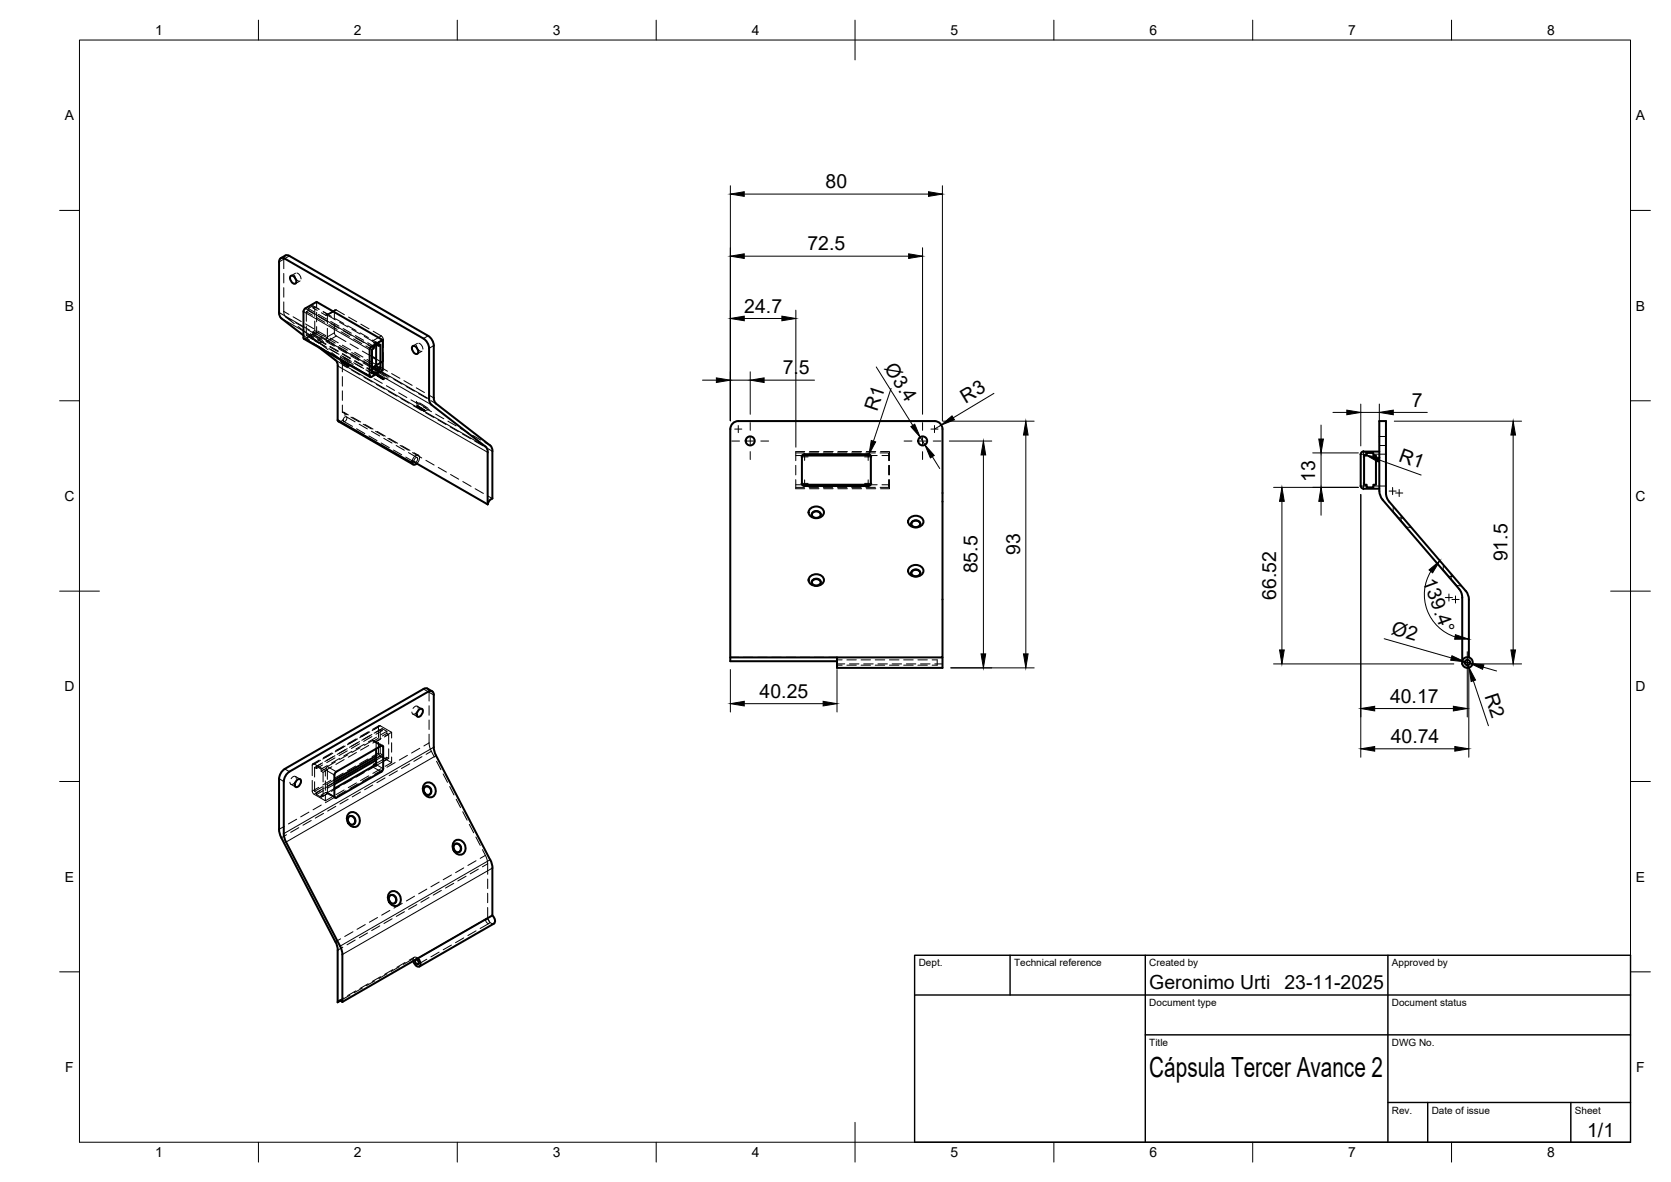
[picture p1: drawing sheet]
<svg xmlns="http://www.w3.org/2000/svg" width="420mm" height="297mm" viewBox="0 0 420 297" stroke-linecap="round" stroke-linejoin="round" font-family="sans-serif">
<!-- layer: Visible -->
<g fill="none" stroke="#000" stroke-width=".51">
<path d="M70.7 80l-.4-.6-.1-.9v-12.7a.86 .86 0 0 1 .4-.9 .86 .86 0 0 1 1 .1l34.9 20.1M70.7 80l5.6 4.3M71.8 64.2l-1.2 .7M71.8 64.2l.4-.1 .6 .2 35.2 20.4 .9 1.2 .2 1v13.1M73.1 69.3a1.32 1.32 0 0 1 1.2 2 1.32 1.32 0 0 1-1.2-2zM80.3 87.4l4.1 3.1 .5 1v14.1M85.8 90.8l1.9 1.2zM86.6 91.3l.3 .1M93.2 87.2l3-1.7v7.6l-3 1.7-.3-.4v-6.5zM93.5 92.2l.1 .1M93.5 89.6l1.1 .6M93.5 93.3l.5 .3"/>
<path d="M93.5 92.5l1.7 .9M94 87l1.2-.7v.6l.5-.3v6l-.5 .3v.5l-1.2 .7v-.5l-.5 .2v-6l.5-.2zM94 92.2h-.4M94 92.2l.5-.3 1.2 .7M94 92.2l1.2 .7M94.6 86.7v5M94.6 94.1l1.8 1.2zM94.6 91.7l-.1 .2M94.7 86.6l.5 .3M95.4 94.6l.3 .1M96.2 85.5l-16.6-9.6-2.8 1.6-.5 .6v6.8l.1 .3 16.7 9.5M103.8 87a1.32 1.32 0 0 1 1.1 1.9 1.32 1.32 0 0 1-1.1-1.9z"/>
<path d="M106.5 85.1l1 1 .4 1.4v12.8M109.1 100l.1 .8 .4 .6M84.9 105.6l18.8 10.8M84.9 105.6l.2 .3 18.8 10.8M103.7 116.4v-.6l18.9 11M103.7 116.4l.4 .4 .7-.3M104.9 102l1.9 1.3zM105.7 102.5l.3 .2M107.9 100.2l.2 .9 .4 .6M108.5 101.7l13.8 10.8 .3 1.2v13.1M109.6 101.4l13.6 10.5M123.3 111.9a1.68 1.68 0 0 1 .5 1.5v11.9l-.7 .5-.5 .9"/>
<path d="M201.6 114.8v6.7M201.6 114.8a.67 .67 0 0 1 .7-.7h16a.67 .67 0 0 1 .7 .7M201.7 114.5h17.2M219 114.8v6.7M343.6 113.8h1.7v.7h.7v7.3h-.7v.7h-1.7v-.7h-.6v-7.3h.6zM346.8 113.5h-4a.67 .67 0 0 0-.6 .6l-.1 8 .3 .5 .4 .2M201.7 121.8h17.2M203.6 128a2.08 2.08 0 0 1 3.6 .8 2.01 2.01 0 0 1-2 1.4 2.01 2.01 0 0 1-1.9-1.4zM204.1 129.3a1.19 1.19 0 0 1 1.1-.8 1.19 1.19 0 0 1 1.2 .8M204.4 128.7a1.1 1.1 0 0 1 1.3-.2 1.1 1.1 0 0 1 .6 1.1 1.12 1.12 0 0 1-1.3 .5 1.12 1.12 0 0 1-.8-1.2zM219 121.5a.67 .67 0 0 1-.7 .6h-16a.67 .67 0 0 1-.7-.6M228.6 130.3a2.08 2.08 0 0 1 3.6 .8 2.01 2.01 0 0 1-1.9 1.5 2.01 2.01 0 0 1-2-1.5z"/>
<path d="M229.1 131.6a1.19 1.19 0 0 1 1.2-.8 1.19 1.19 0 0 1 1.1 .8M229.5 131a1.1 1.1 0 0 1 1.2-.2 1.1 1.1 0 0 1 .6 1.1 1.12 1.12 0 0 1-1.3 .6 1.12 1.12 0 0 1-.8-1.2zM342.8 122.8h4M346.8 123.4v-17.6h1.7v18.1l.3 1.4 .5 .8 19.2 22.4 .5 .8 .3 1.3M346.8 123.4l.3 1.4 .5 .7M347.6 125.6l19.3 22.4 .5 .8 .3 1.4v16.6a1.35 1.35 0 0 0 2.2 .7 1.35 1.35 0 0 0-.6-2.3M203.6 145a2.08 2.08 0 0 1 3.6 .8 2.01 2.01 0 0 1-2 1.4 2.01 2.01 0 0 1-1.9-1.4zM204.1 146.3a1.19 1.19 0 0 1 1.1-.8 1.19 1.19 0 0 1 1.2 .8M204.4 145.7a1.1 1.1 0 0 1 1.3-.2 1.1 1.1 0 0 1 .6 1.1 1.12 1.12 0 0 1-1.3 .5 1.12 1.12 0 0 1-.8-1.2zM228.6 142.7a2.08 2.08 0 0 1 3.6 .7 2.01 2.01 0 0 1-1.9 1.5 2.01 2.01 0 0 1-2-1.5zM229.1 144a1.19 1.19 0 0 1 1.2-.8 1.19 1.19 0 0 1 1.1 .8M229.5 143.3a1.1 1.1 0 0 1 1.2-.1 1.1 1.1 0 0 1 .6 1.1 1.12 1.12 0 0 1-1.3 .5 1.12 1.12 0 0 1-.8-1.2z"/>
<path d="M369.3 150.7v14.5M105.2 178.5l.4-.3 .5-.1a1.32 1.32 0 0 1-1.1 2 1.14 1.14 0 0 1 .2-1.6zM106.5 173.2l-35.3 20.3-.8 1.3-.2 .9v12.7M106.5 173.1l.8-.1 1.3 .7M183.6 165.2h53.4v-57.4a2 2 0 0 0-2-2h-49.4a2 2 0 0 0-2 2v58.4h26.9M210.5 165.2v2.6h26.5v-2.6M369.3 165.2a1.34 1.34 0 0 0-1.6 1M74.6 196.1l.3-.2 .6-.1a1.32 1.32 0 0 1-1.2 2 1.14 1.14 0 0 1 .3-1.7zM84.1 194.8v5.4M84.1 194.7l.5-.8 11.3-6.5h.4v5.7l-.2 .7-11.5 6.7-.4-.1-.1-.2M93.6 192.7l-9.5 5.5M94 192.2l.5 .2"/>
<path d="M94 192.2l-.4 .5M94.6 190.5l-10.5 6M94.6 191l-10.5 6.1M94.6 190l-10.5 6M94.6 188.2v3.9M94.6 191.9l-.6 .3M94.6 192.1l-.1 .3M106.7 197.1a1.89 1.89 0 0 1 2.4 .1 1.89 1.89 0 0 1 .3 2.4 1.55 1.55 0 0 1-1.5 .8 1.55 1.55 0 0 1-1.3-1.1 2.05 2.05 0 0 1 .1-2.2zM106.8 197.9a1.07 1.07 0 0 1 1.6 .4 1.07 1.07 0 0 1-.7 1.5 1.24 1.24 0 0 1-.9-1.9zM107 197.6a1.17 1.17 0 0 1 1.3 .8 1.17 1.17 0 0 1-.4 1.3M109.6 189.9l-.5-2.1v-13.2a.86 .86 0 0 0-.4-.9 .86 .86 0 0 0-1 .1l-34.9 20.1-.7 .7-.5 .8-.2 1v13.1l.2 1.2 13.9 27.1M109.6 189.9l13.6 26.2"/>
<path d="M70.2 208.4l.5 2.1 14 27 .2 1.3v13.1M87.6 204.5a1.89 1.89 0 0 1 2.4 .2 1.89 1.89 0 0 1 .3 2.3 1.55 1.55 0 0 1-1.5 .8 1.55 1.55 0 0 1-1.3-1.1 2.05 2.05 0 0 1 .1-2.2zM87.7 205.3a1.07 1.07 0 0 1 1.6 .4 1.07 1.07 0 0 1-.7 1.5 1.24 1.24 0 0 1-.9-1.9zM87.9 205.1a1.17 1.17 0 0 1 1.3 .7 1.17 1.17 0 0 1-.4 1.4M114.2 211.5a1.89 1.89 0 0 1 2.4 .2 1.89 1.89 0 0 1 .3 2.3 1.55 1.55 0 0 1-1.5 .8 1.55 1.55 0 0 1-1.3-1.1 2.05 2.05 0 0 1 .1-2.2zM114.3 212.3a1.07 1.07 0 0 1 1.5 .4 1.07 1.07 0 0 1-.6 1.5 1.24 1.24 0 0 1-.9-1.9zM114.5 212a1.17 1.17 0 0 1 1.3 .7 1.17 1.17 0 0 1-.4 1.4M123.3 216l.5 2.1v11.9l-37.7 21.8v-11.9M85.5 237.8l.6 2.1M97.9 224.4a1.89 1.89 0 0 1 2.4 .1 1.89 1.89 0 0 1 .3 2.4 1.55 1.55 0 0 1-1.5 .8 1.55 1.55 0 0 1-1.3-1.1 2.05 2.05 0 0 1 .1-2.2zM98 225.2a1.07 1.07 0 0 1 1.6 .4 1.07 1.07 0 0 1-.7 1.5 1.24 1.24 0 0 1-.9-1.9zM98.3 225a1.17 1.17 0 0 1 1.2 .7 1.17 1.17 0 0 1-.4 1.3"/>
<path d="M123.8 230.1a1.46 1.46 0 0 1 .4 2l-18.7 10.8M85.6 251.5l-.7 .4M86.1 251.8l-.7-.3-.5 .4M104.6 241.1l.4 .2a.69 .69 0 0 1 .1 1 .8 .8 0 0 1-.7-1.1M105.1 240.8l.6 .9a.75 .75 0 0 1-.2 1.2 .75 .75 0 0 1-1.1-.4l-.5-1"/>
<circle cx="188.6" cy="110.8" r="1.13"/>
<circle cx="232" cy="110.8" r="1.13"/>
<circle cx="369" cy="166.5" r=".67"/>
</g>
<!-- layer: Hidden -->
<g fill="none" stroke="#000" stroke-width=".25">
<path d="M71.4 75.9v2.7l.2 .7 2.4 2M71.4 68.7v2.4M71.4 72.3v2.4M71.8 64.2l-.4 .7v2.6M74.1 69.2v.2a1.58 1.58 0 0 0 1 1.2M74.3 68.7l-1.2 .6M74.7 68.6a1.65 1.65 0 0 1 1 1.5M75.5 70.6l-1.2 .7M77 78.3v2.4M77.5 78l-.5 .3 1.6 .9M77.5 78l1.5 .9M77.5 77.5v.5"/>
<path d="M78.7 76.8l-1.2 .7 1.5 .9M78.7 76.8l1.5 .9M78.7 76.8v.6M79.6 79.8l2.1 1.2M79.6 75.9v1.4M79.6 78.5v2.4M79.8 78l-1.1-.6 .4-.3v2.4M80.1 79.5l2 1.2M80.1 79l2 1.2M80.8 78.6l1.1 .6M81.3 78.3l2 1.2M81.9 79.2l.5-.2-.1 .2z"/>
<path d="M82.3 79.2v2.1M82.3 79.2l2 1.2M84.2 77.9l-2.2 1.3M86.6 79.1l-2.4-1.2-.1 .3v2.1M87.6 79.7l2.1 1.2M75 82l1.8 1.5M76.3 84.3l1.5 1.2M77 84.3l.5-.2v.5l1.5 .9M77 81.9v2.4l1.6 .9M77.5 84.1l1.3 .7M77.8 84.3l1.9 1.4M78.1 83.8l.2 1.2"/>
<path d="M78.4 84l2.1 1.5M78.4 85.2l-.1-.2 1.1 .6M78.5 85l1.3 .9M78.7 83.9v-.5l1.1 .6M78.7 83.9l2.2 1.3M78.7 83.9l-1.2 .7M78.8 86.2l1.5 1.2M78.8 85.1l1.3 .8M78.9 84.2l2.2 1.4M79 85.6l1.2 .6-.2-.1M79.1 80.7v2.4M79.1 83.1l1.1 .6"/>
<path d="M79.1 83.1l-.4 .3M79.6 83.5l-3.2 1.7M79.6 85.8l2.1 1.2M79.6 82.1v1.4M79.6 83.5l1.6 .9M79.8 85.4l2.1 1.2M80.1 86.1l2 1.2M80.6 86.4l1.9 1.5M80.8 84.6l1.1 .6M81.3 84.3l1.1 .6M81.4 85.9l-1.2 .3M82 85.8l2.1 1.2"/>
<path d="M82.3 85l2 1.2M82.3 82.5l.1 2.4-.5 .3 .3 .5 2.1 1.2M82.7 87.6l2.5 1.5M82.7 81.6l2.1 1.2M82.9 87.2l2.1 1.2M83.2 81.3l2 1.2M83.2 80.8l2 1.2M83.4 88.6l2.5 2.1 .2 .6v2.2M84.1 81.5v2.1l.1 .5 2.8 1.7M84.3 80.1l2.1 1.2M85.1 87.6l2 1.2M85.3 87.5l2.1 1.2"/>
<path d="M85.3 86.8l2.1 1.2M85.4 81l2.1 1.2M85.6 89.6l.2 1.2M85.8 89.4l2.1 1.2M85.8 83.4l2.1 1.2M85.9 89.8l2.1 1.4M86 89l2.1 1.2M86.1 94.6v2.4M86.1 98.2v2.4M86.3 89.6l2 1.2M86.3 83.1l2 1.2M86.3 82.6l2 1.1"/>
<path d="M86.3 90.9l-.5-.2 .8 .6M86.4 90l2.2 1.4M86.9 91.4l.8 .5-.4-.3M87.4 81.9l2.1 1.2M88 86.4l2.1 1.2M88.2 89.4l2 1.2M88.4 89.3l2.1 1.2M88.4 88.6l2.1 1.2M88.5 82.7l2.1 1.2M88.8 91.7l-1.1 .3M88.9 91.2l2.1 1.1M88.9 85.2l2.1 1.1"/>
<path d="M89.1 90.7l2.1 1.2M89.4 91.4l2 1.2M89.4 84.9l2 1.2M89.4 84.3l2 1.2M90.6 83.7l2 1.1M90.7 81.5l2.1 1.1M91.1 88.2l2.4 1.4M91.3 91.2l2.2 1.3M91.5 91l2 1.2M91.5 90.4l2.1 1.2M91.6 84.5l2 1.2 .4 .5 .5-.3 .1 .8M92 92.9l2 1.2"/>
<path d="M92 86.9l1.5 .9M92.2 92.5l1.3 .8M92.5 86.7l1.5 .9M92.5 86.1l1.5 .9M93.6 85.5l1.6 .8M93.8 83.2l2.4 1.5 .2 .5v2.2M94 86.2l.7 .4M94.4 92.9l.1 1.2M94.5 85.9l1.2 .7M94.6 93.1l2.2 1.4M94.6 92.1l1.6 1M95.1 94.2l-.5-.2 .8 .6"/>
<path d="M95.2 93.3l2.2 1.4M95.7 94.7l.8 .5-.4-.3M96.2 91l-2.2 1.3M96.4 88.6l-.2 2.4h-.3l-1.3-.8M97.6 95l-1.1 .3M104.7 86.8l.1 .3a1.58 1.58 0 0 0 1 1.2M105 86.3l-1.2 .7M105.3 86.3a1.65 1.65 0 0 1 1 1.4M106.1 88.3l-1.2 .6M86.1 103.6a.61 .61 0 0 1 .6 .8M86.1 103.6l1.1 .6M86.1 101.8v1.8"/>
<path d="M86.3 105.5l-.7 .5-.4-.1M86.4 105.9l2.2 1.3M86.5 103.6l1.1 .7M86.6 104.9l.2-.2a.58 .58 0 0 1 .5 .6 .58 .58 0 0 1-.6 .6 .4 .4 0 0 1-.5-.2 .4 .4 0 0 1 .2-.6zM87.1 104.7l2.2 1.3M88.2 104.8l2.1 1.2M88.6 104.9l2.1 1.2M89.6 107.7l2.1 1.3M90.3 106.6l2.1 1.2M91.3 106.6l2.1 1.2M91.7 106.6l2.1 1.2M92.8 109.5l2 1.2"/>
<path d="M93.4 108.4l2.1 1.2M94.4 108.4l2.1 1.2M94.8 108.4l2.1 1.2M95.8 111.3l2.1 1.2M96.5 110.2l2.1 1.1M97.5 110.2l2.1 1.1M97.9 110.2l2.1 1.2M98.9 113.1l2.1 1.2M99.6 112l2.1 1.1M100.6 111.9l2.1 1.2M101 112l2.1 1.2M102 114.9l2.2 1.2"/>
<path d="M102.7 113.7l2.2 1.3M103.7 115.8a1.45 1.45 0 0 1 1.6-1.4 1.54 1.54 0 0 1-.5 2.1M103.7 113.7l2.3 1.4M104.1 113.8l1.1 .6M104.4 115.2l.3-.2a.62 .62 0 0 1 .3 .7 .62 .62 0 0 1-.6 .5l-.3-.3zM104.7 100.8l.2 1.3M104.9 101.1l2.2 1.4M105.4 102.2l-.5-.3 .8 .6M105.5 101.2l2.2 1.5M106 102.7l.8 .5-.4-.4M106.8 103.2v.1M107.1 115.7l2.1 1.2"/>
<path d="M107.9 102.9l-1.1 .3M110.2 117.5l2 1.1M113.3 119.2l2 1.2M200.1 117v2.3M200.1 114.5h1.6M200.1 113.8h2.1M202.3 113.5h-2.2v2.3M203.4 113.8h2.4M203.5 113.5h2.4M207 113.8h2.4M207.1 113.5h2.4M210.6 113.8h2.4"/>
<path d="M210.7 113.5h2.4M214.1 113.8h2.4M214.2 113.5h2.4M217.7 113.8h2.4M217.8 113.5h2.4M218.9 114.5h1.7M221.3 113.8h2.1v.7M221.4 113.5h2.2v2.3M221.8 114.5h1.6M223.4 114.5v1.3M223.4 117v2.3M223.6 117v2.3"/>
<path d="M345.3 114.1h3.2M346.8 112h1.7M346.8 109.7h1.7M116.4 121l2 1.2M119.5 122.8l2 1.2M122.6 124.6l1.2 .7M200.1 120.5v2.3h2.2M200.1 121.8h1.6M200.1 122.5h2.1M203.4 122.5h2.4M203.5 122.8h2.4M204.1 129.3a1.16 1.16 0 0 0 1.1 1 1.16 1.16 0 0 0 1.2-1"/>
<path d="M207 122.5h2.4M207.1 122.8h2.4M210.6 122.5h2.4M210.7 122.8h2.4M214.1 122.5h2.4M214.2 122.8h2.4M217.7 122.5h2.4M217.8 122.8h2.4M218.9 121.8h1.7M221.8 121.8h1.6v.7h-2.1M223.4 120.5v1.3M223.6 120.5v2.3h-2.2"/>
<path d="M229.1 131.6a1.15 1.15 0 0 0 1.1 1 1.15 1.15 0 0 0 1.2-1M345.3 122.1h3.2M350.3 128.4l1.4 1.7M350.3 128.4l-.1 .1M350.4 127.3l-.1 1.1M352.3 130.8l1.4 1.7M352.3 130.8h-.2M352.3 129.6v1.2M352.9 130.2h-1.3M354.9 132.6h-1.3M204.1 146.3v.1M204.1 146.4a1.16 1.16 0 0 0 1.1 .8 1.16 1.16 0 0 0 1.2-.8"/>
<path d="M206.4 146.3v.1M229.1 144a1.16 1.16 0 0 0 1.1 .9 1.16 1.16 0 0 0 1.2-.9M229.1 144v.1M231.4 144v.1M362.9 143.1l1.4 1.7M362.9 143.1l-.1 .1M362.9 142v1.1M364.2 144.9h1.3M364.8 145.4l1.5 1.8M364.8 145.4l-.1 .1M364.9 144.3l-.1 1.1M366.2 147.2h1.3"/>
<path d="M103.8 179.4l1.2 .7M104.9 178.9a.65 .65 0 0 1-.7 .6 .65 .65 0 0 1-.6-.6M104.9 177.5l1.2 .7M105.2 178a.61 .61 0 0 0-.6-.6 .61 .61 0 0 0-.7 .5l-.1 .1M107.5 173l.4 .7v2.5M107.9 177.4v2.3M183.6 165.2h2.1M186.9 165.2h2.4M190.5 165.2h2.4M194.1 165.2h2.3M197.6 165.2h2.4M201.2 165.2h2.4"/>
<path d="M204.8 165.2h2.4M208.4 165.2h2.1M210.5 165.2h.1M210.5 166.8h1.9M210.5 167.2h1.3M210.5 165.8h1.3M212.9 167.2h2.4M212.9 165.8h2.4M213.6 166.8h2.4M216.5 167.2h2.4M216.5 165.8h2.4M217.2 166.8h2.4"/>
<path d="M220.1 167.2h2.4M220.1 165.8h2.4M220.7 166.8h2.4M223.6 167.2h2.4M223.6 165.8h2.4M224.3 166.8h2.4M227.2 167.2h2.4M227.2 165.8h2.4M227.9 166.8h2.4M230.8 167.2h2.4M230.8 165.8h2.4M231.5 166.8h2.3"/>
<path d="M234.4 165.8h1.2v1.4h-1.2M235 166.8h2M73.1 197.1l1.2 .7M74.2 196.5v.1a.65 .65 0 0 1-.6 .5 .65 .65 0 0 1-.7-.4v-.1M74.3 195.1l1.2 .7M74.5 195.7a.61 .61 0 0 0-.5-.7 .61 .61 0 0 0-.7 .5l-.1 .2M78.5 196.1v2.7l.2 .5 3.1 1.9M79.1 196.5v2.4l.5 .2v.6l1.2 .6v-.5l.4 .3v-2.4M79.6 192.6l1.2 .7v.5l.4 .3v2.4M79.6 192.6v.5l-.5-.2v2.4M80.3 191l-1.6 .9M80.6 192l-1.5 .9"/>
<path d="M81.1 197.7l-2 1.2M81.1 192.2l-1.5 .9M81.1 191.7l-1.5 .9M81.3 198.1l-1.7 1M81.3 198.7l-1.7 1M81.8 193.6l-3.1-1.7-.2 .4v2.6M81.8 193.6v1.4M81.8 196.2v2.4M81.8 199.8v1.4M81.9 193.2l-1.1 .6M81.9 199.1l-1.1 .7M82 199.2l2.2 1.3"/>
<path d="M82.3 199.5l-1.5 .8M82.3 192.4l-1.5 .9M82.3 199.2l.1 .2M82.3 199.2l-.4-.1 .5 .3M82.3 197v2.2M82.4 193.4l-1.2 .7M82.4 199.4l-1.2 .7M83.4 189.2l-2.1 1.2M83.4 192.7l-1.6 .9M83.7 190.2l-2 1.2M84.1 198.2l-1.8 1M84.1 196.5l-1.8 1"/>
<path d="M84.1 197.1l-1.8 1M84.1 196l-2 1.1M84.2 189.9l-2.1 1.2M84.2 190.5l-2.1 1.2M84.3 191.5l-2 1.1-.4 .6 .5 .2-.1 2.5M85.4 197.7l-2.1 1.2M85.4 190.6l-2.1 1.2M86.5 187.5l-2.1 1.1M86.5 190.9l-2 1.2M86.5 198.5l-2 1.2M87.3 188.1l-2.5 1.5M87.3 188.7l-2.1 1.2"/>
<path d="M87.5 189.7l-2.1 1.2M88.5 195.9l-2.1 1.2M88.5 188.8l-2.1 1.2M89.6 185.7l-2.1 1.2M89.6 189.1l-2 1.2M89.6 196.8l-2 1.1M89.9 186.6l-2 1.2M90.4 186.4l-2.1 1.1M90.4 186.9l-2.1 1.2M90.6 187.9l-2.1 1.2M91.6 194.1l-2.1 1.2M91.6 187l-2.1 1.2"/>
<path d="M92.6 183.9l-2 1.2M92.7 187.3l-2 1.2M92.7 195l-2 1.2M93 184.9l-2 1.1M93.5 184.6l-2.1 1.2M93.5 185.1l-2.1 1.2M94 186.1l2.2 1.3M94.5 186.4l.1 1.8M94.5 186.4l-.8-.3-2.1 1.2M94.7 192.3l-2.1 1.2M94.7 185.3l-2.1 1.1M95.1 185.5l-1.1 .7"/>
<path d="M95.2 186.5v2.8l.2 .5 3.1 1.9M95.3 182.4l-1.6 .9M95.6 189.4l.5 .2v.6l-1.5 .8M95.6 187v2.4l-1 .6M95.6 183.4v2.4M95.6 185.8l-1.1 .6M95.6 191.8l-1.1 .6M95.8 185.6l-2.1 1.1M95.8 193.2l-2.1 1.2M96.1 183.6l-.5-.2-1.5 .9M96.1 189.6l-1.5 .9M96.1 183.6l-1.6 .9"/>
<path d="M96.1 183.1v.5M96.1 190.2l1.2 .6M97.3 190.8v-.5l-2.7 1.6M97.3 183.8l-1.2-.7-1.6 .9M97.3 190.8l-1.6 .9M97.3 190.3l.4 .3M97.3 183.8l-1.6 .9M97.3 183.8v.5M97.7 184.6l-.4-.3-1.1 .6M97.7 184.6l-1.1 .6M97.7 184.6v2.4M97.7 188.2v2.4"/>
<path d="M97.7 190.6l-1.1 .6M98.5 184l-2.9-1.6h-.3l-.1 2.9M98.5 184v1.5M98.5 186.7v2.3M98.5 190.2v1.5M98.5 184l-1.7 1M98.5 191.7l-1.7 .9M107.1 197.6a1.14 1.14 0 0 0-.5 1.4 1.14 1.14 0 0 0 1.3 .7M107.9 184.5l.1 3 1.2 2.8M107.9 180.9v2.4M107.9 199.7v.1M109.8 191.3l1.1 2.1"/>
<path d="M111.4 194.5l1.1 2.1M113.1 197.7l1.1 2.1M83.4 200.3l-1.6 .9M87.9 205.1a1.15 1.15 0 0 0-.4 1.4 1.15 1.15 0 0 0 1.3 .7M114.5 212.1a1.14 1.14 0 0 0-.4 1.4 1.14 1.14 0 0 0 1.3 .6M114.7 200.8l1.1 2.1M116.4 204l1.1 2.1M118 207.2l1.1 2.1M119.7 210.3l1.1 2.2M121.3 213.5l1.2 2.7 .1 3.5M98.2 225a1.14 1.14 0 0 0-.4 1.4 1.14 1.14 0 0 0 1.3 .6v.1M98.3 224.9l-.1 .1"/>
<path d="M110.4 239.3l-2 1.2M111.2 237.3l-6.7 3.9M113.5 237.5l-2.1 1.2M116.6 235.7l-2.1 1.2M117.4 233.7l-6.6 3.8M119.7 233.9l-2.1 1.2M120.5 231.9l-3.5 2.1M122.2 231a.64 .64 0 0 1 .7 .3 .64 .64 0 0 1-.2 .8l-.5-.6zM122.3 230.9l-2.2 1.3M122.6 228.1v2.6a1.54 1.54 0 0 0 1.6 1.4M122.6 220.9v2.4M122.6 224.5v2.4"/>
<path d="M122.6 230.7l-1.1 .6M122.9 232.1l-2.2 1.2M86.4 250.8l-1.2 .7M88 250.1l-2.4 1.4M89.5 249l-2.1 1.2M91.1 248.3l-2.1 1.2M92.6 247.2l-2.1 1.2M94.2 246.5l-2.1 1.2M95.7 245.5l-2.1 1.1M97.3 244.7l-2.1 1.2M98.8 243.7l-2.1 1.2M100.4 242.9l-2.1 1.2"/>
<path d="M101.9 241.9l-2.1 1.2M103.9 240.9l-2.5 1.4M104.1 240.6l-1.2 .7M104.6 241.1l-.2 .1M105 240.8l-1.1 .7v-.6M105.1 240.8a.64 .64 0 0 0-.7-.3 .64 .64 0 0 0-.5 .4M107.3 241.1l-2.2 1.2"/>
</g>
<!-- layer: Hidden Narrow -->
<g fill="none" stroke="#000" stroke-width=".25">
<path d="M71.4 65.1l-1.2 .7M71.4 78.3l1.3 .7M71.9 79.7l1.3 .8M73.7 79.6l2.1 1.2M84.6 77.9l-2.3 1.3 1.8-1M74.3 81.1l2 1.2M76.3 82.1l1.5 .8M76.3 83.2l2.6 1.5M76.8 85.1l1.6 .9M76.8 81.4l2.1 1.2M77.4 82.9l2 1.1M78.8 83.5l2.1 1.2"/>
<path d="M79.4 86.6l2.1 1.2M79.9 83.2l2.1 1.2M79.9 85.3l2.1 1.2M80.5 84.6l2 1.2M81.9 85.3l2.1 1.2M82.5 88.4l2.1 1.2M83 85l2 1.2M83 87l2.1 1.2M83.5 86.4l2.1 1.2M84.1 83.6l-1.8 1.1M84.6 84.4l-2.3 1.3M85 87.1l2.1 1.2"/>
<path d="M85.5 90.2l1.3 .8M85.6 90.2l2.1 1.2M86.1 86.7l2 1.2M86.1 91.7l1.3 .7M86.1 88.8l2.1 1.2M86.7 88.2l2 1.2M87.9 91.6l2 1.2M88.1 88.9l2.1 1.2M88.4 93l2.1 1.2M88.7 92l2.1 1.2M89.2 88.5l2 1.2M89.2 90.6l2 1.2"/>
<path d="M89.7 90l2.1 1.2M91 93.4l2 1.1M91.2 90.7l2.1 1.1M91.5 94.8l2.1 1.2M91.8 93.8l1.6 .9M92.3 90.3l2 1.2M92.3 92.4l2.6 1.5M92.8 91.8l2.1 1.1M94 95.2l2.1 1.1M94.3 92.4l1.5 .9M94.6 96.6l2.1 1.2M95.4 92.1l2 1.2"/>
<path d="M95.9 84.4l-2.3 1.3M95.9 93.5l2.1 1.2M96.4 90.7l-1.8 1 1.3-.7M96.4 85.2l-1.8 1.1M97.2 96.9l2 1.2M97.7 98.4l2.1 1.2M98.5 93.9l2 1.2M99 95.3l2.1 1.2M100.2 98.7l2.1 1.2M101.6 95.7l2 1.1M102.1 97.1l2.1 1.2M104.7 97.5l2 1.1"/>
<path d="M105.2 98.9l2.1 1.2M107.8 99.2l1.3 .8M100.8 100.1l2.1 1.2M103.3 100.5l2.1 1.2M103.9 101.9l2.1 1.2M106.4 102.3l2.1 1.2M107 103.7l2.1 1.2M108.3 100.7l1.3 .7M109.5 104.1l2.1 1.1M110.1 105.5l2.1 1.2M112.6 105.8l2.1 1.2M113.2 107.3l2.1 1.2"/>
<path d="M115.7 107.6l2.1 1.2M116.3 109.1l2.1 1.2M118.8 109.4l2.1 1.2M119.4 110.9l2.1 1.1M121.9 111.2l1.3 .7M122.5 112.6l1.3 .8M107.9 174l1.2 .7M80.1 191.3l-1.6 1M80.1 197.9l-1.6 .9M80.6 191.1l-1.6 .9M80.6 198.7l-1.6 .9M82.3 199.2l1.8 1"/>
<path d="M82.3 192.6l2.3 1.3M82.3 193.7l1.8 1.1M83.2 189.5l-2 1.2M83.2 196.1l-2 1.2M83.7 189.3l-2.1 1.2M83.7 196.9l-2.1 1.2M86.3 187.8l-2 1.1M86.3 194.3l-2 1.2M86.8 187.5l-2.1 1.2M86.8 195.1l-2.1 1.2M87 198.7l-2.1 1.2M89.4 192.5l-2 1.2"/>
<path d="M89.9 185.7l-2.5 1.5M89.9 193.3l-2.1 1.2M90.1 197l-2.1 1.1M90.6 199.1l-2 1.2M92.5 184.2l-2.1 1.2M92.5 190.7l-2.1 1.2M93 183.9l-2.1 1.2M93 191.5l-2.1 1.3M93.2 195.2l-2.1 1.2M93.6 186.1l2.3 1.3-1.3-.7M93.7 197.3l-2 1.2M95.2 189.2l-1.6 .9"/>
<path d="M95.6 182.4l-2 1.2M95.6 190l-1.6 1M96.3 193.4l-2.1 1.2M96.8 195.5l-2 1.2M99.4 191.6l-2.1 1.2M99.9 193.7l-2 1.2M102.4 189.8l-2 1.2M103 191.9l-2.1 1.2M105.5 188.1l-2 1.1M106.1 190.1l-2 1.2M107.9 186.7l-1.3 .8M108.5 188.8l-1.4 .8"/>
<path d="M71.5 207.7l-1.3 .7M72.1 209.8l-1.4 .7M74.6 205.9l-2.1 1.2M75.1 208l-2 1.2M77.7 204.1l-2.1 1.2M78.3 206.2l-2.1 1.2M80.8 202.3l-2.1 1.2M81.3 204.4l-2 1.2M83.9 200.5l-2.1 1.2M84.4 202.6l-2 1.2M87.5 200.9l-2 1.1M113.5 219.9l-2.1 1.2"/>
<path d="M116.6 218.1l-2 1.2M119.7 216.3l-2.1 1.2M120.3 218.4l-2.1 1.2M122 215l-1.3 .7M122.6 217.1l-1.3 .7M85.6 235.9l-1.3 .8M86.2 238l-1.3 .8M88.8 234.2l-2.1 1.1M89.3 236.2l-2.1 1.2M91.8 232.4l-2 1.1M92.4 234.5l-2.1 1.2M94.9 230.6l-2 1.2"/>
<path d="M95.5 232.7l-2 1.2M98 228.8l-2 1.2M98.6 230.9l-2.1 1.2M101.1 227l-2 1.2M101.7 229.1l-2.1 1.2M104.2 225.2l-2 1.2M104.8 227.3l-2.1 1.2M107.3 223.4l-2 1.2M107.9 225.5l-2.1 1.2M110.4 221.7l-2 1.1M111 223.8l-2.1 1.1M114.1 222l-2.1 1.2"/>
<path d="M117.2 220.2l-2.1 1.2"/>
</g>
<!-- layer: Visible Narrow -->
<g fill="none" stroke="#000" stroke-width=".25">
<path d="M70.2 78.5l6.1 3.6M70.7 80l5.6 3.2M72.8 64.3l-1.2 .7M76.3 78.3l16.6 9.6M76.8 77.5l16.6 9.6M76.3 84.9l16.6 9.5M84.3 90.5l37.7 21.7M84.9 92l37.7 21.7M94.6 91.7l-1 .6M94.9 93.9l13.6 7.8M95.8 93.3l12.1 7M107.7 84.4l-1.2 .7"/>
<path d="M109.1 86.9l-1.2 .6M106.5 173.2l1.2 .6M70.2 195.7l1.2 .7M71.6 193.2l1.2 .7M93.6 192.7l2.3 1.3M94.6 192.1l1.8 1.1M95.9 187.4l.5 .3M109.1 187.8l-37.7 21.7M109.6 189.9l-37.7 21.7M84.1 200.2l.5 .3M123.2 216.1l-37.7 21.7M123.8 218.2l-37.7 21.7"/>
</g>
<!-- layer: BORDER -->
<g fill="none" stroke="#000" stroke-width=".25">
<path d="M20 10.1h390v276.9h-390zM65 5.1v5M115 5.1v5M165 5.1v5M215 5.1v10M265 5.1v5M315 5.1v5M365 5.1v5M15 52.9h5M410 52.9h5M15 100.7h5M410 100.7h5"/>
<path d="M15 148.6h10M405 148.6h10M15 196.4h5M410 196.4h5M15 244.2h5M410 244.2h5M65 287v5M115 287v5M165 287v5M215 282.1v9.9M265 287v5M315 287v5"/>
<path d="M365 287v5"/>
</g>
<!-- layer: TITLEBLOCK -->
<path d="M230 240.1h180v46.9h-180zM230 250h180M254 240.1v9.9M288 240.1v46.9M349 240.1v46.9M288 260.1h122M349 277.1h61M359 277.1v9.9M395 277.1v9.9" fill="none" stroke="#000" stroke-width=".36"/>
<!-- layer: Smart Centers -->
<g fill="none" stroke="#000" stroke-width=".25">
<path d="M184 110.8h1.9M184.7 107.8h1.8M185.6 106.9v1.8M187.7 110.8h1.8M188.6 106.2v1.9M188.6 109.9v1.8M188.6 113.5v2M191.3 110.8h2M201.4 114.8h1.8M202.3 113.9v1.8M217.4 114.8h1.8M218.3 113.9v1.8"/>
<path d="M227.3 110.8h2M231.1 110.8h1.8M232 106.2v1.9M232 109.9v1.8M232 113.5v2M234.1 107.8h1.8M234.7 110.8h1.9M235 106.9v1.8M341.9 114.2h1.8M342.8 113.3v1.7M201.4 121.5h1.8M202.3 120.6v1.8"/>
<path d="M217.4 121.5h1.8M218.3 120.6v1.8M341.9 122.2h1.8M342.8 121.2v1.8M349.3 123.4h1.7M350.2 122.5v1.8M350.9 123.9h1.8M351.8 123v1.8M363.4 150.2h1.8M364.3 149.3v1.8M365.1 150.7h1.8M366 149.8v1.7"/>
<path d="M368 166.5h1.8M368.9 165.6v1.8"/>
</g>
<!-- layer: FD_Dimensions -->
<g fill="none" stroke="#000" stroke-width=".25">
<path d="M183.6 46.7v59M187.1 48.8h46.4M237 46.7v59M187.1 64.4h41.4M200.1 77.9v34.5M232 62.3v41.8M176.6 95.5h3.5M183.6 95.5h5M187.1 80h9.5M188.6 93.4v10.7M192.1 95.5h12.7M220.3 92.2l9.2 14.7"/>
<path d="M224 97.6l-4.4 13.3M249.9 98.9l-10.2 6.1M219 114.8l-.5-.6-.2 .6M231.4 109.9l1.2 1.9M234.4 114.8l1.9 2.9M236.7 106.8l-1.7 1M237.1 105.8h22.9M238.7 110.8h10.7M247.3 114.3v50M257.9 109.3v55M330.1 113.8h11.4M332.2 106.8v3.5"/>
<path d="M332.2 113.8v8.7M335.2 103.6h3.4M342.2 101.5v10.6M342.2 103.6h4.6M342.8 113.5l.4 .1 .3 .6v.2l-.7-.2M346.7 115.6l10.6 3.8M346.8 101.5v9.9M350.3 103.6h8.6M350.6 105.8h32M380.5 109.3v54M320.2 122.5h21.3M322.3 126v37.3"/>
<path d="M332.2 126v3.5M342.2 124.3v66M359.8 143.6a11.2 11.2 0 0 0 6.1 16.5M183.6 168.3v10.6M187.1 176.8h19.9M210.5 168.3v10.6M239.1 167.8h20.9M320.2 166.8h45.3M345.7 178.1h19.7M348 160.5l16.9 4.8M367.7 166.2a1.32 1.32 0 0 0 1.7 1.5l-.5-1.2M368.3 166.3l1.3 .4"/>
<path d="M368.9 163.8v16.4M369.3 167.3v23M369.7 166.8h12.9M370.5 171.1l3.7 11.3M372.9 167.6l3.4 1M345.7 188.2h20.1"/>
</g>
<g fill="#000" stroke="#000" stroke-width=".25">
<path d="M183.6 48.8l3.5-.6v1.1zM233.5 48.2l3.5 .6-3.5 .5zM183.6 64.4l3.5-.6v1.1zM183.6 80l3.5-.6v1.2zM196.6 79.4l3.5 .6-3.5 .6zM228.5 63.8l3.5 .6-3.5 .5zM180.1 95l3.5 .5-3.5 .6zM188.6 95.5l3.5-.5v1.1zM219.1 110.7l1.1 .3-1.7 3.2zM229 107.2l1-.6 1.4 3.3zM232.6 111.8l2.3 2.7-1 .6zM236.7 106.8l2.7-2.3 .6 1z"/>
<path d="M247.3 110.8l.5 3.5h-1.1zM257.9 105.8l.6 3.5h-1.2zM331.6 110.3h1.2l-.6 3.5zM338.6 103.1l3.6 .5-3.6 .6zM343.5 114.4l3.4 .6-.4 1.1zM346.8 103.6l3.5-.5v1.1zM380.5 105.8l.6 3.5h-1.2zM322.3 122.5l.6 3.5h-1.2zM332.2 122.5l.6 3.5h-1.2zM359.3 143.2l2.7-2.3-1.8 3.1zM366 159.5l3.3 1.1h-3.5zM183.6 176.8l3.5-.6v1.2z"/>
<path d="M207 176.2l3.5 .6-3.5 .6zM246.7 164.3h1.1l-.5 3.5zM257.3 164.3h1.2l-.6 3.5zM321.7 163.3h1.2l-.6 3.5zM342.2 178.1l3.5-.6v1.2zM365.1 164.8l3.2 1.5-3.5-.4zM365.4 177.5l3.5 .6-3.5 .6zM369.4 167.8l1.6 3.1-1.1 .4zM369.6 166.7l3.5 .4-.3 1.1zM379.9 163.3h1.2l-.6 3.5zM342.2 188.2l3.5-.6v1.2zM365.8 187.6l3.5 .6-3.5 .6z"/>
</g>
<text font-size="7" x="289" y="270.6">Cápsula Tercer Avance 2</text>
<g font-size="4.9">
<text x="207.6" y="47.3">80</text>
<text x="203" y="62.9">72.5</text>
<text x="187.2" y="78.6">24.7</text>
<text x="196.8" y="94.1">7.5</text>
<text x="222.3" y="92.4" transform="rotate(58 222.3 92.4)">Ø3.4</text>
<text x="242.8" y="101.4" transform="rotate(-31 242.8 101.4)">R3</text>
<text x="220.6" y="103.6" transform="rotate(-72 220.6 103.6)">R1</text>
<text x="355" y="102.2">7</text>
<text x="351.5" y="115.8" transform="rotate(20 351.5 115.8)">R1</text>
<text x="330.7" y="121" transform="rotate(-90 330.7 121)">13</text>
<text x="256.5" y="139.5" transform="rotate(-90 256.5 139.5)">93</text>
<text x="379" y="141.1" transform="rotate(-90 379 141.1)">91.5</text>
<text x="245.8" y="144.1" transform="rotate(-90 245.8 144.1)">85.5</text>
<text x="357.7" y="146" transform="rotate(70 357.7 146)">139.4°</text>
<text x="320.9" y="150.7" transform="rotate(-90 320.9 150.7)">66.52</text>
<text x="349.6" y="159.3" transform="rotate(16 349.6 159.3)">Ø2</text>
<text x="191" y="175.4">40.25</text>
<text x="349.5" y="176.6">40.17</text>
<text x="373.2" y="174.9" transform="rotate(72 373.2 174.9)">R2</text>
<text x="349.7" y="186.7">40.74</text>
<text x="289" y="248.5">Geronimo Urti</text>
<text x="323" y="248.5">23-11-2025</text>
<text x="399.1" y="285.7">1/1</text>
</g>
<g font-size="3.5">
<text x="39" y="8.8">1</text>
<text x="89" y="8.8">2</text>
<text x="139" y="8.8">3</text>
<text x="189" y="8.8">4</text>
<text x="239" y="8.8">5</text>
<text x="289" y="8.8">6</text>
<text x="339" y="8.8">7</text>
<text x="389" y="8.8">8</text>
<text x="16.3" y="30.2">A</text>
<text x="411.3" y="30.2">A</text>
<text x="16.3" y="78">B</text>
<text x="411.3" y="78">B</text>
<text x="16.2" y="125.9">C</text>
<text x="411.2" y="125.9">C</text>
<text x="16.2" y="173.7">D</text>
<text x="411.2" y="173.7">D</text>
<text x="16.3" y="221.6">E</text>
<text x="411.3" y="221.6">E</text>
<text x="16.4" y="269.4">F</text>
<text x="411.4" y="269.4">F</text>
<text x="39" y="290.8">1</text>
<text x="89" y="290.8">2</text>
<text x="139" y="290.8">3</text>
<text x="189" y="290.8">4</text>
<text x="239" y="290.8">5</text>
<text x="289" y="290.8">6</text>
<text x="339" y="290.8">7</text>
<text x="389" y="290.8">8</text>
</g>
<g font-size="2.5">
<text x="231" y="242.9">Dept.</text>
<text x="255" y="242.9">Technical reference</text>
<text x="289" y="242.9">Created by</text>
<text x="350" y="242.9">Approved by</text>
<text x="289" y="252.8">Document type</text>
<text x="350" y="252.8">Document status</text>
<text x="289" y="262.9">Title</text>
<text x="350" y="262.9">DWG No.</text>
<text x="350" y="279.9">Rev.</text>
<text x="360" y="279.9">Date of issue</text>
<text x="396" y="279.9">Sheet</text>
</g>
</svg>
